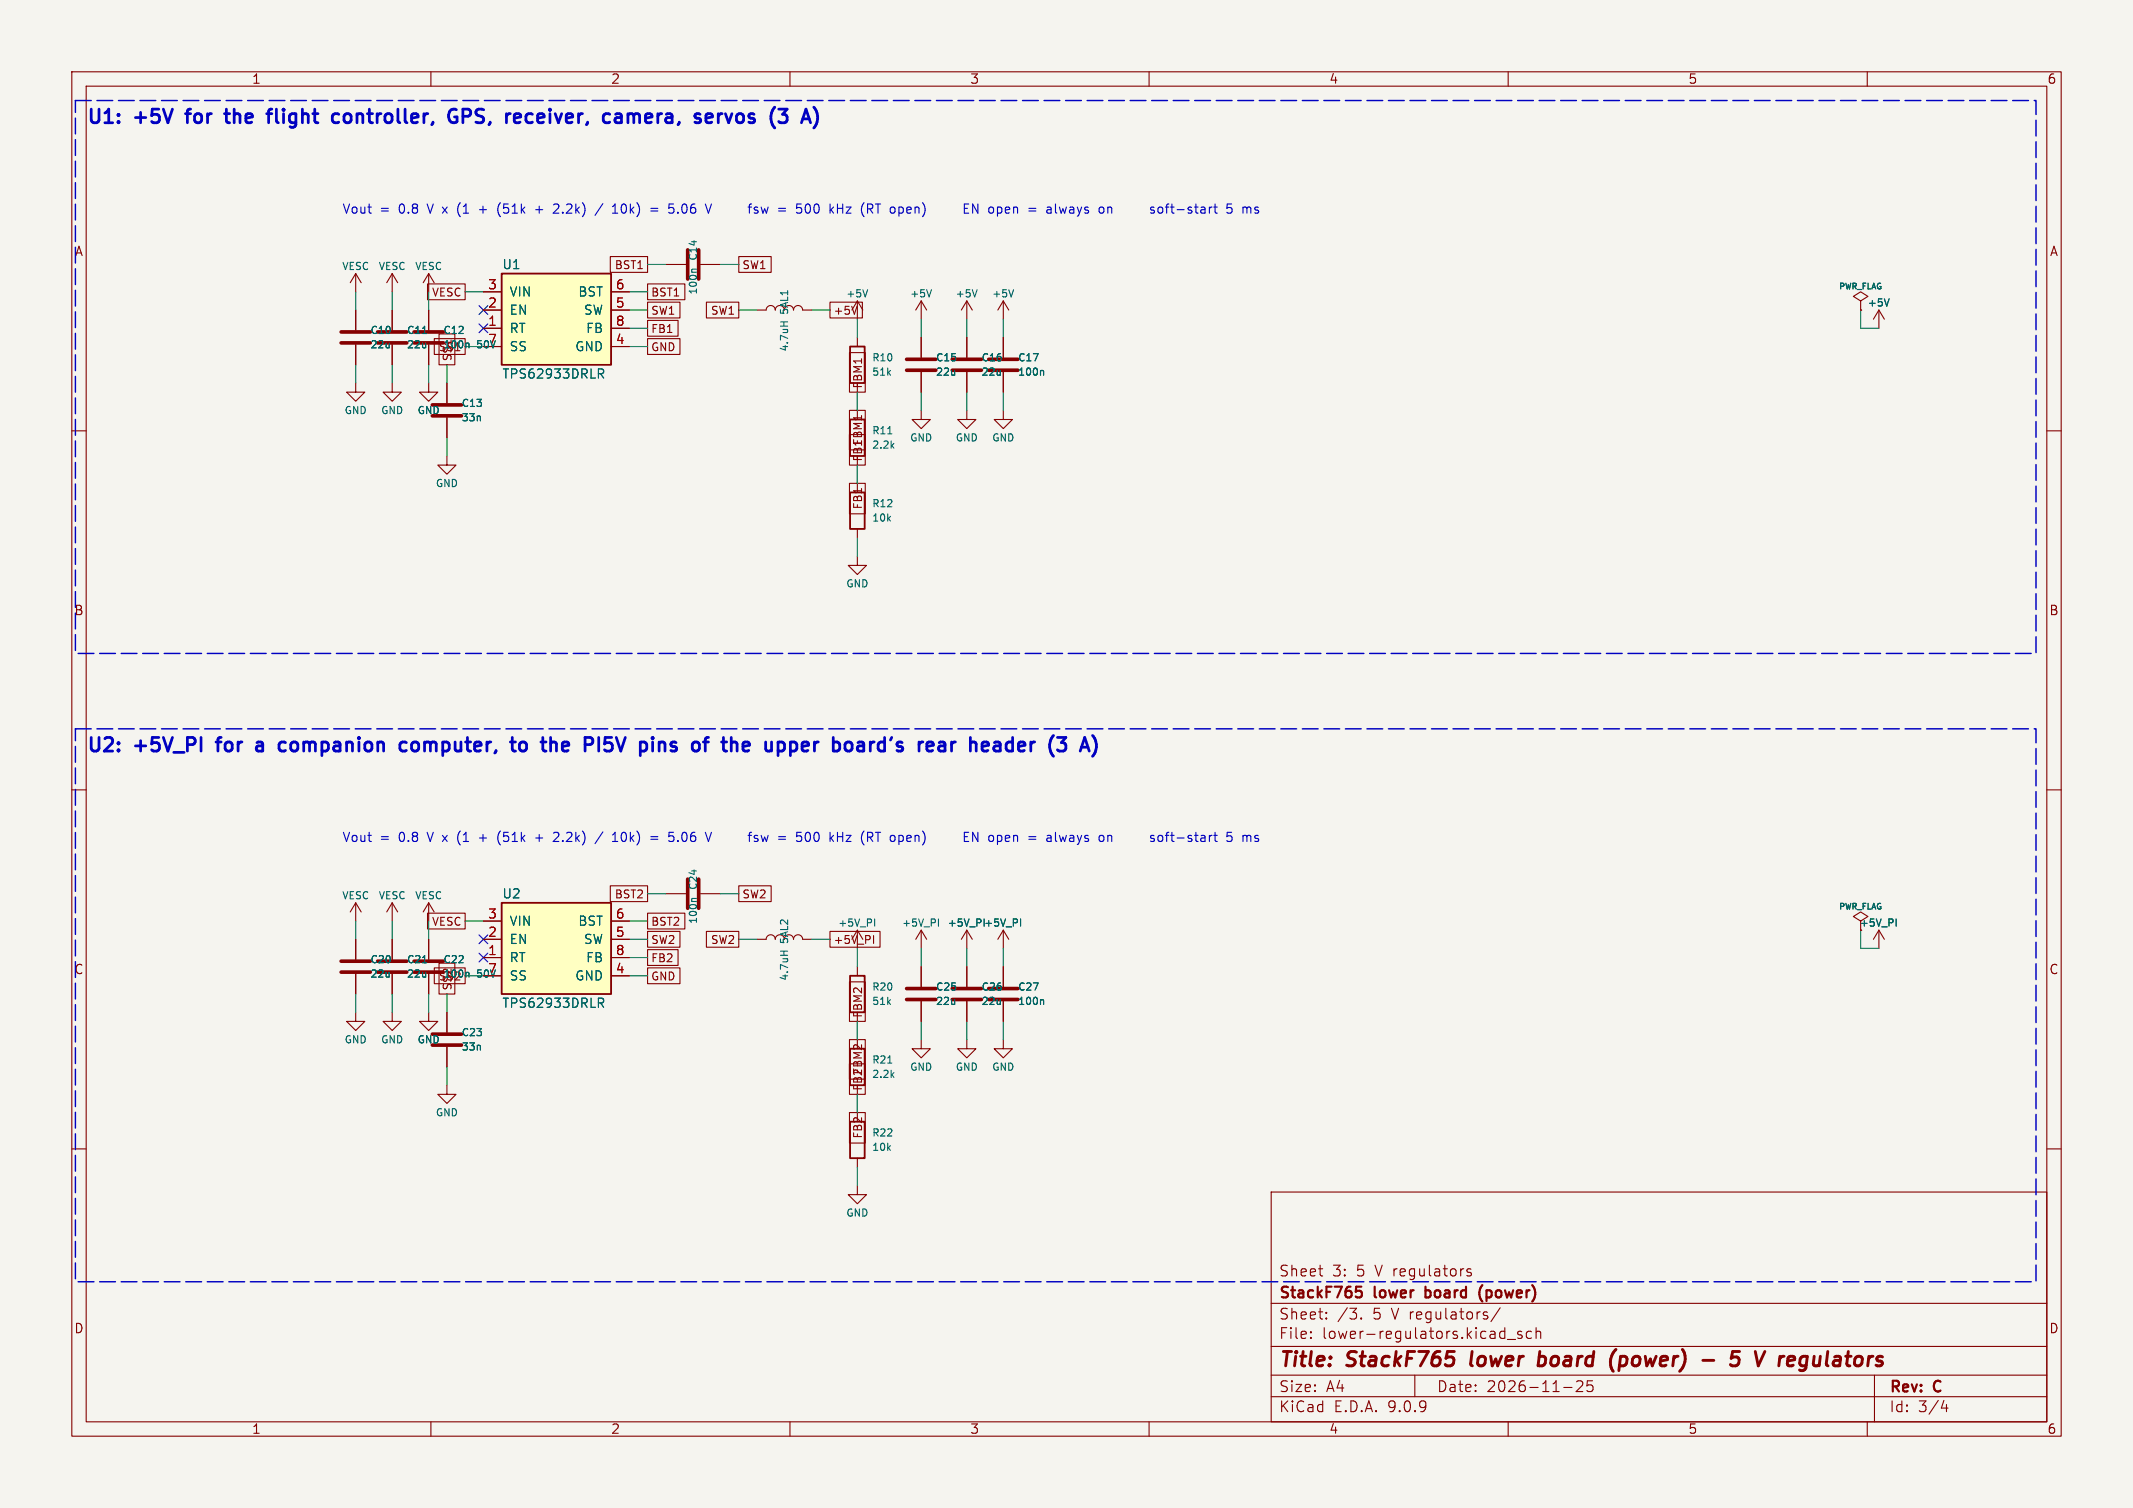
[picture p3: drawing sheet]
<svg xmlns="http://www.w3.org/2000/svg" width="297mm" height="210mm" viewBox="0 0 297 210" stroke-linecap="round" stroke-linejoin="round" font-family="sans-serif">
<path d="M0 0h297v210h-297z" fill="#f5f4ef" stroke="#f5f4ef" stroke-width=".14"/>
<g fill="none" stroke="#840000" stroke-width=".15">
<path d="M10 10h277v190h-277zM12 12h273v186h-273zM60 10v2M110 10v2M160 10v2M210 10v2M260 10v2M54.6 38.1v2.5M54.6 38.1l-.8 1.3M54.6 38.1l.8 1.3M105.4 43.2h1.3a.64 .64 0 0 1 .6-.7 .64 .64 0 0 1 .6 .7 .64 .64 0 0 1 .7-.7 .64 .64 0 0 1 .6 .7 .64 .64 0 0 1 .7-.7 .64 .64 0 0 1 .6 .7 .64 .64 0 0 1 .6-.7 .64 .64 0 0 1 .7 .7h1.2M119.4 41.9v2.6"/>
<path d="M119.4 47v1.3M119.4 53.3v1.3M119.4 57.2v1.2M119.4 41.9l-.8 1.3M119.4 41.9l.7 1.3M128.3 57.2v1.2h1.2l-1.2 1.3-1.3-1.3h1.3M128.3 41.9l-.8 1.3M128.3 41.9l.7 1.3M128.3 41.9v2.6M128.3 47v2.8M128.3 51.8v2.8M134.6 57.2v1.2h1.3l-1.3 1.3-1.3-1.3h1.3"/>
<path d="M134.6 41.9l-.7 1.3M134.6 41.9l.8 1.3M134.6 41.9v2.6M134.6 47v2.8M134.6 51.8v2.8M139.7 57.2v1.2h1.3l-1.3 1.3-1.3-1.3h1.3M139.7 41.9l-.8 1.3M139.7 41.9l.8 1.3M139.7 41.9v2.6M261.6 43.2l-.7 1.3M261.6 43.2l.8 1.3M261.6 43.2v2.5"/>
<path d="M10 60h2M119.4 63.5v1.3M285 60h2M10 110h2M285 110h2M54.6 130.8v2.8M54.6 135.6v2.8M59.7 130.8v2.8M59.7 135.6v2.8M92.7 124.5h2.8M97.5 124.5h2.8M105.4 130.8h1.3a.64 .64 0 0 1 .6-.6 .64 .64 0 0 1 .6 .6 .64 .64 0 0 1 .7-.6 .64 .64 0 0 1 .6 .6 .64 .64 0 0 1 .7-.6 .64 .64 0 0 1 .6 .6 .64 .64 0 0 1 .6-.6 .64 .64 0 0 1 .7 .6h1.2"/>
<path d="M119.4 129.5v2.6M119.4 134.6v1.3M119.4 129.5l-.8 1.3M119.4 129.5l.7 1.3M128.3 129.5v2.6M128.3 134.6v2.8M128.3 139.4v2.8M128.3 129.5l-.8 1.3M128.3 129.5l.7 1.3M134.6 129.5v2.6M134.6 134.6v2.8M134.6 139.4v2.8"/>
<path d="M134.6 129.5l-.7 1.3M134.6 129.5l.8 1.3M139.7 129.5v2.6M139.7 134.6v2.8M139.7 139.4v2.8M139.7 129.5l-.8 1.3M139.7 129.5l.8 1.3M259.1 128.3l1-.7-1-.6-1 .6 1 .7v1.2M261.6 129.5v2.6M261.6 129.5l-.7 1.3M261.6 129.5l.8 1.3M54.6 141v1.2h1.3l-1.3 1.3-1.3-1.3h1.3"/>
<path d="M59.7 141v1.2h1.3l-1.3 1.3-1.3-1.3h1.3M62.2 151.1v1.3h1.3l-1.3 1.3-1.2-1.3h1.2M62.2 141v2.8M62.2 145.8v2.8M119.4 141v1.2M119.4 144.8v1.3M119.4 151.1v1.3M119.4 154.9v1.3M128.3 144.8v1.3h1.2l-1.2 1.2-1.3-1.2h1.3M134.6 144.8v1.3h1.3l-1.3 1.2-1.3-1.2h1.3M139.7 144.8v1.3h1.3l-1.3 1.2-1.3-1.2h1.3M10 160h2"/>
<path d="M119.4 161.3v1.3M177 166h108v32h-108zM183.6 176.7h.6M184 177.7h.2M204.8 176.8l-.3-.1-.3 .2 .1 .2 .5 .2 .1 .1-.1 .2-.1 .1-.5-.1M285 160h2M60 198v2M110 198v2M160 198v2M177 194.5h108M177 191.5h108M177 187.5h108"/>
<path d="M177 181.5h108M182.5 186.3h.1l-.1 .1M182.5 186.3v.1M182.5 185.5v.1M182.5 185.5h.1l-.1 .1M184.7 183.6v.1M184.7 183.6h-.1l.1 .1M184.7 182.8v.1M184.7 182.8h-.1l.1 .1M189.5 183.6h.1l-.1 .1M189.5 183.6v.1M197 191.5v3"/>
<path d="M208.9 182.1l-1.3 2M209.4 185.4l.1 .1M209.5 184.9v1.5M209.5 186.3l-.1 .1M209.9 186.5h1.1M210 198v2M211.9 185.5l-.4-.1-.2 .2 .1 .2 .5 .2 .1 .1-.1 .2-.2 .1-.4-.1M213.2 185.5l-.4-.1-.3 .3v.4l.2 .2 .1 .1 .4-.1M213.9 185.5a.37 .37 0 0 1 .6 .1v.8M213.9 184.9v1.5M217.7 193.2h1.2M219.5 192.4l.2-.1 .5 .1a.41 .41 0 0 1 .1 .5l-.8 .9h.9"/>
<path d="M221.7 192.3h-.7v.7l.2-.1h.5l.1 .3-.1 .5-.2 .1h-.3l-.2-.1M260 198v2M261 191.5v6.5M270.7 195l-.4 1.1h.9M271 195.6v1"/>
</g>
<path d="M205 188.2l-.2 1.7v.2M214.3 189l.2-.1 .6 .1M214.4 188.2l-.2 2M215 190a.66 .66 0 0 1-.8 .1M225 187.9l-.3 .4M225.5 190.1l.6 .1M225.7 188.9l-.3 2M226.2 188.9l-.6 .1M237.1 189.4h1.5M242.2 188.2h-.9l-.2 1M247.8 188.9l-.1 1.3M248.4 188.9a.59 .59 0 0 0-.6 .4" fill="none" stroke="#840000" stroke-width=".4"/>
<path d="M188.8 179.2h.8M188.8 179.8h.5l.3 .2v.4l-.1 .2-.2 .1-.5-.1M198.5 179.2v1.5M198.6 179.7l-.1 .1M206.4 179a1.72 1.72 0 0 0 0 2.3M198.5 180.6l.1 .1" fill="none" stroke="#840000" stroke-width=".3"/>
<g fill="none" stroke="#006464" stroke-width=".15">
<path d="M108.7 44.8h1M109.2 44.8v.6M120.8 40.3l-.3 1M129.7 40.3l-.3 1M136 40.3l-.3 1M141.1 40.3l-.3 1M263 41.6l-.3 1M123.6 60.4h.6M124.2 62l.3 .4M124.5 61.7l-.4 .4M58.8 134.1h.6M65 135.4l.3 .2v.5"/>
<path d="M97 125.1h-.5l-.2 .3M108.7 132.5h1M109.2 132.5v.5M121.8 128v1M130.7 128v1M142.1 128v1M145 139.2l.3 .2v.5M264 128v1M123.6 148h.6M124.2 149.7l.3 .3M124.5 149.4l-.4 .4"/>
</g>
<g fill="none" stroke="#840000" stroke-width=".51">
<path d="M126.2 50h4.1M126.2 51.6h4.1M132.6 50h4.1M132.6 51.6h4.1M52.6 133.9h4M52.6 135.4h4M57.7 133.9h4M57.7 135.4h4M95.8 122.4v4.1M97.3 122.4v4.1M126.2 137.7h4.1M126.2 139.2h4.1"/>
<path d="M132.6 137.7h4.1M132.6 139.2h4.1M137.7 137.7h4M137.7 139.2h4M60.2 144h4.1M60.2 145.5h4.1"/>
</g>
<path d="M118.4 58.4h2v5.1h-2zM118.4 48.3h2v5h-2zM118.4 135.9h2v5.1h-2zM118.4 156.2h2v5.1h-2zM118.4 146.1h2v5h-2z" fill="none" stroke="#840000" stroke-width=".25"/>
<path d="M69.8 125.7h15.3v12.7h-15.3z" fill="#ffffc2"/>
<path d="M118.4 68.6h2v5.1h-2zM69.8 125.7h15.3v12.7h-15.3z" fill="none" stroke="#840000" stroke-width=".25"/>
<g fill="none" stroke="#840000" stroke-width=".15">
<path d="M49.5 38.1v2.5M49.5 38.1l-.7 1.3M49.5 38.1l.8 1.3M59.7 38.1v2.5M59.7 38.1l-.8 1.3M59.7 38.1l.8 1.3M92.7 36.8h2.8M97.5 36.8h2.8M49.5 43.2v2.8M49.5 48v2.8M54.6 43.2v2.8M54.6 48v2.8"/>
<path d="M59.7 43.2v2.8M59.7 48v2.8M62.2 53.3v2.8M62.2 58.2v2.8M139.7 47v2.8M139.7 51.8v2.8M119.4 67.3v1.3M119.4 73.7v1.2M49.5 130.8v2.8M49.5 135.6v2.8M67.3 128.3h2.5M67.3 130.8h2.5"/>
<path d="M67.3 133.4h2.5M67.3 135.9h2.5M85.1 128.3h2.5M85.1 130.8h2.5M85.1 133.4h2.5M85.1 135.9h2.5M49.5 141v1.2h1.3l-1.3 1.3-1.2-1.3h1.2M119.4 165.1v1.3h1.2l-1.2 1.2-1.3-1.2h1.3"/>
</g>
<path d="M97 37.5h-.5l-.2 .3M58.8 46.4h.6M65 47.8l.3 .1v.5M145 51.6l.3 .1v.6M83.3 139h.5l.3 .3-.2 .3-.6 .1M83.6 139.7l.5 .6" fill="none" stroke="#006464" stroke-width=".15"/>
<g fill="none" stroke="#840000" stroke-width=".51">
<path d="M95.8 34.8v4.1M97.3 34.8v4.1M47.5 46.2h4.1M47.5 47.8h4.1M52.6 46.2h4M52.6 47.8h4M57.7 46.2h4M57.7 47.8h4M60.2 56.4h4.1M60.2 57.9h4.1M137.7 50h4M137.7 51.6h4"/>
<path d="M47.5 133.9h4.1M47.5 135.4h4.1"/>
</g>
<path d="M69.8 38.1h15.3v12.7h-15.3z" fill="#ffffc2"/>
<path d="M69.8 38.1h15.3v12.7h-15.3z" fill="none" stroke="#840000" stroke-width=".25"/>
<g fill="none" stroke="#840000" stroke-width=".15">
<path d="M59.5 39.5h5.3v2.2h-5.3zM85 35.7h5.2v2.2h-5.2zM90.2 39.5h5.2v2.2h-5.2zM102.9 35.7h4.5v2.2h-4.5zM49.5 53.3v1.3h1.3l-1.3 1.3-1.2-1.3h1.2M49.5 43.2v2.8M49.5 48v2.8M54.6 53.3v1.3h1.3l-1.3 1.3-1.3-1.3h1.3M54.6 43.2v2.8M54.6 48v2.8M59.7 53.3v1.3h1.3l-1.3 1.3-1.3-1.3h1.3M59.7 43.2v2.8"/>
<path d="M59.7 48v2.8M60.5 47.2h4.3v2.2h-4.3zM61.1 46.5h2.2v4.3h-2.2zM62.2 53.3v2.8M62.2 58.2v2.8M67.3 40.6h2.5M67.3 43.2h2.5M67.3 45.7h2.5M67.3 48.3h2.5M85.1 40.6h2.5M85.1 43.2h2.5M85.1 45.7h2.5"/>
<path d="M85.1 48.3h2.5M90.2 47.2h4.5v2.2h-4.5zM90.2 44.6h4.2v2.2h-4.2zM90.2 42.1h4.5v2.2h-4.5zM98.4 42.1h4.5v2.2h-4.5zM115.6 42.1h4.5v2.2h-4.5zM118.3 57.2h2.2v5.5h-2.2zM118.3 49.1h2.2v5.5h-2.2zM119.3 42.7l-.3 1.1M128.3 47v2.8M128.3 51.8v2.8M134.6 47v2.8"/>
<path d="M134.6 51.8v2.8M139.7 47v2.8M139.7 51.8v2.8M259.1 41.9l1-.6-1-.7-1 .7 1 .6v1.3M259.1 43.2h.1M62.2 63.5v1.3h1.3l-1.3 1.2-1.2-1.2h1.2M118.3 67.3h2.2v4.3h-2.2zM118.3 60.5h2.2v4.3h-2.2zM119.4 77.5v1.2h1.2l-1.2 1.3-1.3-1.3h1.3M49.5 125.7l-.7 1.3M49.5 125.7l.8 1.3M49.5 125.7v2.6"/>
<path d="M49.5 130.8v2.8M49.5 135.6v2.8M54.6 125.7l-.8 1.3M54.6 125.7l.8 1.3M54.6 125.7v2.6M54.6 130.8v2.8M54.6 135.6v2.8M59.5 127.2h5.3v2.2h-5.3zM59.7 125.7l-.8 1.3M59.7 125.7l.8 1.3M59.7 125.7v2.6M59.7 130.8v2.8"/>
<path d="M59.7 135.6v2.8M60.5 134.8h4.3v2.2h-4.3zM61.1 134.1h2.2v4.3h-2.2zM67.3 128.3h2.5M67.3 130.8h2.5M67.3 133.4h2.5M67.3 135.9h2.5M85 123.4h5.2v2.2h-5.2zM85.1 128.3h2.5M85.1 130.8h2.5M85.1 133.4h2.5M85.1 135.9h2.5"/>
<path d="M90.2 132.2h4.2v2.3h-4.2zM90.2 129.7h4.5v2.2h-4.5zM90.2 127.2h5.2v2.2h-5.2zM90.2 134.8h4.5v2.2h-4.5zM98.4 129.7h4.5v2.2h-4.5zM102.9 123.4h4.5v2.2h-4.5zM115.6 129.7h6.9v2.2h-6.9zM118.3 136.7h2.2v5.5h-2.2zM121.6 130.3v1.1M128.3 134.6v2.8M128.3 139.4v2.8M134.6 134.6v2.8"/>
<path d="M134.6 139.4v2.8M139.7 134.6v2.8M139.7 139.4v2.8M62.2 141v2.8M62.2 145.8v2.8M118.3 144.8h2.2v5.5h-2.2zM118.3 148.2h2.2v4.2h-2.2zM118.3 154.9h2.2v4.3h-2.2z"/>
</g>
<g fill="none" stroke="#006464" stroke-width=".15">
<path d="M58.8 46.4h.6M65 47.8l.3 .1v.5M83.3 51.4h.5l.3 .2-.2 .4h-.6M83.6 52l.5 .6M145 51.6l.3 .1v.6M263 41.6l-.3 1M58.8 134.1h.6M65 135.4l.3 .2v.5M83.3 139h.5l.3 .3-.2 .3-.6 .1M83.6 139.7l.5 .6M142.1 128v1M145 139.2l.3 .2v.5"/>
<path d="M264 128v1"/>
</g>
<g fill="none" stroke="#009600" stroke-width=".15">
<path d="M90.2 36.8h2.5M100.3 36.8h2.6M49.5 40.6v2.6M49.5 50.8v2.5M54.6 40.6v2.6M54.6 50.8v2.5M59.7 40.6v2.6M59.7 50.8v2.5M62.2 50.8v2.5M64.8 48.3h2.5M64.8 40.6h2.5M87.6 45.7h2.6"/>
<path d="M87.6 43.2h2.6M87.6 48.3h2.6M87.6 40.6h2.6M102.9 43.2h2.5M113 43.2h2.6M119.4 44.5v2.5M119.4 54.6v2.6M128.3 44.5v2.5M128.3 54.6v2.6M134.6 44.5v2.5M134.6 54.6v2.6M139.7 44.5v2.5"/>
<path d="M139.7 54.6v2.6M259.1 43.2v2.5h2.5M62.2 61v2.5M119.4 64.8v2.5M119.4 74.9v2.6M49.5 128.3v2.5M49.5 138.4v2.6M54.6 128.3v2.5M54.6 138.4v2.6M59.7 128.3v2.5M59.7 138.4v2.6M62.2 138.4v2.6"/>
<path d="M64.8 135.9h2.5M64.8 128.3h2.5M87.6 130.8h2.6M87.6 135.9h2.6M87.6 128.3h2.6M87.6 133.4h2.6M90.2 124.5h2.5M100.3 124.5h2.6M102.9 130.8h2.5M113 130.8h2.6M119.4 132.1v2.5M128.3 132.1v2.5"/>
<path d="M134.6 132.1v2.5M139.7 132.1v2.5M259.1 129.5v2.6h2.5M62.2 148.6v2.5M119.4 142.2v2.6M119.4 152.4v2.5M128.3 142.2v2.6M134.6 142.2v2.6M139.7 142.2v2.6M119.4 162.6v2.5"/>
</g>
<path d="M66.7 42.6l1.2 1.2M66.7 45.1l1.2 1.2M67.9 42.6l-1.2 1.2M67.9 45.1l-1.2 1.2M66.7 132.7l1.2 1.3M66.7 130.2l1.2 1.2M67.9 132.7l-1.2 1.3M67.9 130.2l-1.2 1.2" fill="none" stroke="#000084" stroke-width=".15"/>
<g fill="none" stroke="#0000c2" stroke-width=".15">
<path d="M63.9 28.6l-.2 .5 .2 .7M66.8 29.2h.9M69.7 28.2a1.46 1.46 0 0 0 0 2M74.6 29.2h1M75.1 28.7v1M77.3 28.4l.4 .1 .1 .3v.2l-.8 .7h.8M83.9 28.4l-1 1.6M85.3 29.7h.7M86.8 28.4a.8 .8 0 0 0 0 1.3M90.6 29h1M90.6 29.4h1M93.8 28.4h-.6l-.1 .6"/>
<path d="M94.4 29.6v.1M104.2 28.8h.4M104.6 28.4l-.2 .1-.1 .1v1.1M105.5 28.9l-.3-.1-.2 .2 .1 .2 .4 .1v.3h-.5M106 28.8l.2 .9 .3-.6 .2 .6 .3-.9M111 28.4h.6M111 29.6h.5M111 29h.5M112.2 28.7l.2-.3 .3 .1 .1 .2M113.4 28.7l.1-.2 .3-.1a.8 .8 0 0 1 0 1.3h-.2M117.8 28.8h.7l-.7 .9h.7M127.6 28.8h.2l.2 .2"/>
<path d="M134.3 29h.4M134.9 28.4h-.6v1.3h.6M136.2 28.4v1.3l-.8-1.3v1.3M137.7 29l.2-.2 .4 .2v.4l-.1 .2-.3 .1-.2-.1zM138.9 29.6h.5M138.9 28.9h.5M138.9 28.8v1.3M148.5 28.8l-.3 .9-.2-.6-.2 .6M151 29.6l.4 .1M151.4 28.8l-.3 .1-.1 .1 .1 .2 .3 .1M161.8 29v.6M162.3 28.8h.5"/>
<path d="M162.8 28.4l-.3 .1-.1 .1v1.1M163 28.8h.5M163.2 28.4v1.1v.1l.3 .1M163.9 29.2h1M165.9 28.9l-.3-.1-.2 .2 .1 .2 .4 .1v.3h-.5M166.3 28.8h.5M166.5 28.4v1.1l.1 .1 .2 .1M174.9 29.3h.3l.1 .2-.2 .2h-.3M174.9 28.8l.3 .1M63.9 116.1l-.2 .5 .2 .7M66.8 116.7h.9M69.7 115.7a1.46 1.46 0 0 0 0 2"/>
<path d="M74.6 116.7h1M75.1 116.2v1M77.3 115.9l.4 .1 .1 .3v.2l-.8 .7h.8M83.9 115.9l-1 1.6M85.3 117.2h.7M86.8 115.9a.8 .8 0 0 0 0 1.3M90.6 116.5h1M90.6 116.9h1M93.8 115.9h-.6l-.1 .6M94.4 117.1v.1M104.2 116.3h.4M104.6 115.9l-.2 .1-.1 .1v1.1"/>
<path d="M105.5 116.4l-.3-.1-.2 .2 .1 .2 .4 .1v.3h-.5M106 116.3l.2 .9 .3-.6 .2 .6 .3-.9M111 115.9h.6M111 117.1h.5M111 116.5h.5M112.2 116.2l.2-.3 .3 .1 .1 .2M113.4 116.2l.1-.2 .3-.1a.8 .8 0 0 1 0 1.3h-.2M117.8 116.3h.7l-.7 .9h.7M127.6 116.3h.2l.2 .2M134.3 116.5h.4M134.9 115.9h-.6v1.3h.6M136.2 115.9v1.3l-.8-1.3v1.3"/>
<path d="M137.7 116.5l.2-.2 .4 .2v.4l-.1 .2-.3 .1-.2-.1zM138.9 116.3v1.3M138.9 117.1h.5M138.9 116.4h.5M148.5 116.3l-.3 .9-.2-.6-.2 .6M151 117.1l.4 .1M151.4 116.3l-.3 .1-.1 .1 .1 .2 .3 .1M161.8 116.5v.6M162.3 116.3h.5M162.8 115.9l-.3 .1-.1 .1v1.1M163 116.3h.5M163.2 115.9v1.1v.1l.3 .1"/>
<path d="M163.9 116.7h1M165.9 116.4l-.3-.1-.2 .2 .1 .2 .4 .1v.3h-.5M166.3 116.3h.5M166.5 115.9v1.1l.1 .1 .2 .1M174.9 116.8h.3l.1 .2-.2 .2h-.3M174.9 116.3l.3 .1"/>
</g>
<g fill="none" stroke="#0000c2" stroke-width=".38">
<path d="M25.8 15.8h.7M31.2 15.8h.8M31.5 15.2v1.6l.1 .2 .4 .1M38.5 15.2v1.6l.3 .3M47 15.8l.2 .1M47.2 17l-.2 .1M48.7 15.9a.52 .52 0 0 0-.8 .3v.5a.52 .52 0 0 0 .8 .3M63.1 15.2l.4 .1M63.3 16.3h.3v.6l-.5 .2M64.5 16.2h.7a.52 .52 0 0 0 .4-.5 .52 .52 0 0 0-.4-.5h-.7v1.9M73.4 15.9l.2-.1 .5 .1M73.4 17l.2 .1 .5-.1"/>
<path d="M87.4 16a.47 .47 0 0 1 .8 .1M87.4 15.8v1.3M88.2 16.1v1M88.8 15.8l-.5 .1-.1 .2M100.6 15.8l-.4 .1M101 15.8l.5 1.3 .4-1.3M107.9 14.9l-.1 .1M111.8 16.6h.9M112.2 15.2l.7 1.9M113.3 14.9a2.18 2.18 0 0 1 0 2.9M30.1 103.3h.7M35.8 103.4l.5-.1 .3 .3"/>
<path d="M36.6 103.8l-.6 .1a.37 .37 0 0 0-.3 .3 .37 .37 0 0 0 .3 .4l.6-.1M39.6 103.3l.2 .1M39.8 104.5l-.2 .1M56 103.3l.6 .1M56.6 104.5l-.6 .1M58.1 103.4a.52 .52 0 0 0-.8 .3v.5a.52 .52 0 0 0 .8 .3M72.3 103.7a.52 .52 0 0 1 .5-.4 .52 .52 0 0 1 .5 .4v.5a.52 .52 0 0 1-.5 .4 .52 .52 0 0 1-.5-.4M78.4 103.4l.5-.1 .2 .1 .1 .4-.9 .2M78.4 104.5l.2 .1 .5-.1M84.3 102.7h.9M84.9 103.4l.4 .4v.4l-.4 .4M85.8 102.7l.6 1.9"/>
<path d="M93.4 103.7l.1 .2 .6 .2 .1 .1-.1 .3-.2 .1-.5-.1M94.1 103.4l-.4-.1-.3 .3M101.8 102.7v1.9M102.5 103.4a.52 .52 0 0 0-.7 .1M107.4 104.4a.52 .52 0 0 1-.7 .1M107.4 103.3v1.3M113.4 103.3v1.3M113.9 103.3a.48 .48 0 0 0-.5 .4M124.2 102.7l-.2 .4M135.4 103.3l.4 .1 .1 .2v1M137.4 103.3h-.4l-.3 .3v.7l.1 .2 .6 .1M137.6 103.8l-.9 .2"/>
<path d="M144.1 103.3l-.4 .1"/>
</g>
<path d="M10.5 14h273v77h-273zM10.5 101.5h273v77h-273z" fill="none" stroke="#0000c2" stroke-width=".2" stroke-dasharray="2.2 .8"/>
<g font-size="2.8" fill="#840000">
<text x="178" y="190.9">Title:</text>
<text x="187.7" y="190.9">StackF765</text>
<text x="205.6" y="190.9">lower</text>
<text x="215.8" y="190.9">board</text>
<text x="226.6" y="190.9">(power)</text>
<text x="240.3" y="190.9">-</text>
<text x="245.1" y="190.9">5</text>
<text x="249.3" y="190.9">V regulators</text>
</g>
<g font-size="2.6" fill="#0000c2">
<text x="12" y="17.4">U1:</text>
<text x="18.9" y="17.4">+5V</text>
<text x="26.9" y="17.4">for</text>
<text x="33.1" y="17.4">the</text>
<text x="39.7" y="17.4">flight</text>
<text x="49.5" y="17.4">controller,</text>
<text x="66.4" y="17.4">GPS,</text>
<text x="75.1" y="17.4">receiver,</text>
<text x="89.5" y="17.4">camera,</text>
<text x="103" y="17.4">servos</text>
<text x="12" y="104.9">U2:</text>
<text x="18.9" y="104.9">+5V_PI</text>
<text x="31.2" y="104.9">for</text>
<text x="37.4" y="104.9">a</text>
<text x="41.3" y="104.9">companion</text>
<text x="58.9" y="104.9">computer,</text>
<text x="75.2" y="104.9">to</text>
<text x="80.2" y="104.9">the</text>
<text x="86.8" y="104.9">PI5V</text>
<text x="95.3" y="104.9">pins</text>
<text x="103.4" y="104.9">of</text>
<text x="108.4" y="104.9">the</text>
<text x="115" y="104.9">upper</text>
<text x="125.2" y="104.9">board's</text>
<text x="137.9" y="104.9">rear</text>
<text x="145.8" y="104.9">header</text>
</g>
<g font-size="2.1" fill="#840000">
<text x="178" y="178">Sheet</text>
<text x="185.5" y="178">3:</text>
<text x="189" y="178">5</text>
<text x="191.7" y="178">V regulators</text>
<text x="178" y="184">Sheet:</text>
<text x="178" y="181.2">StackF765</text>
<text x="186.2" y="184">/3.</text>
<text x="191.2" y="184">5</text>
<text x="191.5" y="181.2">lower</text>
<text x="194" y="184">V regulators/</text>
<text x="199.1" y="181.2">board</text>
<text x="207.2" y="181.2">(power)</text>
<text x="178" y="186.7">File:</text>
<text x="184.1" y="186.7">lower-regulators.kicad_sch</text>
<text x="178" y="196.9">KiCad</text>
<text x="178" y="194.1">Size:</text>
<text x="184.7" y="194.1">A4</text>
<text x="185.7" y="196.9">E.D.A.</text>
<text x="193.3" y="196.9">9.0.9</text>
<text x="200" y="194.1">Date:</text>
<text x="207" y="194.1">2026-11-25</text>
<text x="263" y="194.3">Rev:</text>
<text x="263" y="196.9">Id:</text>
<text x="267.1" y="196.9">3/4</text>
<text x="269.4" y="194.3">C</text>
</g>
<g font-size="1.8" fill="#840000">
<text x="35" y="11.9">1</text>
<text x="85" y="11.9">2</text>
<text x="135" y="11.9">3</text>
<text x="185" y="11.9">4</text>
<text x="235" y="11.9">5</text>
<text x="285" y="11.9">6</text>
<text x="10.3" y="35.9">A</text>
<text x="285.3" y="35.9">A</text>
<text x="10.3" y="85.9">B</text>
<text x="285.3" y="85.9">B</text>
<text x="10.3" y="135.9">C</text>
<text x="285.3" y="135.9">C</text>
<text x="10.3" y="185.9">D</text>
<text x="285.3" y="185.9">D</text>
<text x="35" y="199.9">1</text>
<text x="85" y="199.9">2</text>
<text x="135" y="199.9">3</text>
<text x="185" y="199.9">4</text>
<text x="235" y="199.9">5</text>
<text x="285" y="199.9">6</text>
</g>
<g font-size="1.8" fill="#0000c2">
<text x="47.6" y="29.9">Vout</text>
<text x="52.9" y="29.9">=</text>
<text x="55.7" y="29.9">0.8</text>
<text x="59.9" y="29.9">V x</text>
<text x="64.3" y="29.9">(1</text>
<text x="67.6" y="29.9">+</text>
<text x="70.3" y="29.9">(51k</text>
<text x="75.8" y="29.9">+</text>
<text x="78.6" y="29.9">2.2k)</text>
<text x="84.7" y="29.9">/</text>
<text x="87.2" y="29.9">10k)</text>
<text x="92.6" y="29.9">=</text>
<text x="95.4" y="29.9">5.06</text>
<text x="107.8" y="29.9">fsw</text>
<text x="112.1" y="29.9">=</text>
<text x="114.8" y="29.9">500</text>
<text x="119.6" y="29.9">kHz</text>
<text x="124.2" y="29.9">(RT</text>
<text x="128.5" y="29.9">open)</text>
<text x="139.7" y="29.9">EN open</text>
<text x="149.1" y="29.9">=</text>
<text x="151.9" y="29.9">always</text>
<text x="159.4" y="29.9">on</text>
<text x="167.5" y="29.9">soft-start</text>
<text x="47.6" y="117.4">Vout</text>
<text x="52.9" y="117.4">=</text>
<text x="55.7" y="117.4">0.8</text>
<text x="59.9" y="117.4">V x</text>
<text x="64.3" y="117.4">(1</text>
<text x="67.6" y="117.4">+</text>
<text x="70.3" y="117.4">(51k</text>
<text x="75.8" y="117.4">+</text>
<text x="78.6" y="117.4">2.2k)</text>
<text x="84.7" y="117.4">/</text>
<text x="87.2" y="117.4">10k)</text>
<text x="92.6" y="117.4">=</text>
<text x="95.4" y="117.4">5.06</text>
<text x="107.8" y="117.4">fsw</text>
<text x="112.1" y="117.4">=</text>
<text x="114.8" y="117.4">500</text>
<text x="119.6" y="117.4">kHz</text>
<text x="124.2" y="117.4">(RT</text>
<text x="128.5" y="117.4">open)</text>
<text x="139.7" y="117.4">EN open</text>
<text x="149.1" y="117.4">=</text>
<text x="151.9" y="117.4">always</text>
<text x="159.4" y="117.4">on</text>
<text x="167.5" y="117.4">soft-start</text>
</g>
<g font-size="1.8" fill="#a90000">
<text x="67.9" y="40.4">3</text>
<text x="85.7" y="40.4">6</text>
<text x="67.9" y="42.9">2</text>
<text x="67.9" y="45.5">1</text>
<text x="85.7" y="42.9">5</text>
<text x="85.7" y="45.5">8</text>
<text x="85.7" y="48">4</text>
<text x="67.9" y="128">3</text>
<text x="67.9" y="130.6">2</text>
<text x="85.7" y="128">6</text>
<text x="85.7" y="130.6">5</text>
<text x="67.9" y="133.1">1</text>
<text x="67.9" y="135.6">7</text>
<text x="85.7" y="133.1">8</text>
<text x="85.7" y="135.6">4</text>
</g>
<g font-size="1.8" fill="#006464">
<text x="69.9" y="37.7">U1</text>
<text x="70.9" y="41.5">VIN</text>
<text x="80.4" y="41.5">BST</text>
<text x="70.9" y="44">EN</text>
<text x="70.9" y="46.6">RT</text>
<text x="81.2" y="44">SW</text>
<text x="81.5" y="46.6">FB</text>
<text x="67.9" y="48">7</text>
<text x="69.9" y="52.9">TPS62933DRLR</text>
<text x="70.9" y="49.1">SS</text>
<text x="80" y="49.1">GND</text>
<text x="69.9" y="125.3">U2</text>
<text x="70.9" y="129.1">VIN</text>
<text x="70.9" y="131.7">EN</text>
<text x="80.4" y="129.1">BST</text>
<text x="81.2" y="131.7">SW</text>
<text x="70.9" y="134.2">RT</text>
<text x="70.9" y="136.8">SS</text>
<text x="80" y="136.8">GND</text>
<text x="81.5" y="134.2">FB</text>
<text x="69.9" y="140.6">TPS62933DRLR</text>
</g>
<g font-size="1.5" fill="#840000">
<text x="60" y="41.5">VESC</text>
<text x="85.5" y="37.7">BST1</text>
<text x="90.6" y="41.5">BST1</text>
<text x="103.3" y="37.7">SW1</text>
<text x="90.6" y="46.6">FB1</text>
<text x="90.6" y="44">SW1</text>
<text x="98.9" y="44">SW1</text>
<text x="116" y="44">+5V</text>
<text x="63.1" y="50.4" transform="rotate(-90 63.1 50.4)">SS1</text>
<text x="90.6" y="49.1">GND</text>
<text x="120.2" y="54.2" transform="rotate(-90 120.2 54.2)">FBM1</text>
<text x="120.2" y="64.4" transform="rotate(-90 120.2 64.4)">FB1FBM1</text>
<text x="120.2" y="71.1" transform="rotate(-90 120.2 71.1)">FB1</text>
<text x="85.5" y="125.3">BST2</text>
<text x="103.3" y="125.3">SW2</text>
<text x="60" y="129.1">VESC</text>
<text x="90.6" y="131.7">SW2</text>
<text x="90.6" y="129.1">BST2</text>
<text x="98.9" y="131.7">SW2</text>
<text x="116" y="131.7">+5V_PI</text>
<text x="61" y="136.7">SS2</text>
<text x="90.6" y="134.2">FB2</text>
<text x="90.6" y="136.7">GND</text>
<text x="63.1" y="138" transform="rotate(-90 63.1 138)">SS2</text>
<text x="120.2" y="141.8" transform="rotate(-90 120.2 141.8)">FBM2</text>
<text x="120.2" y="152" transform="rotate(-90 120.2 152)">FB2FBM2</text>
<text x="120.2" y="158.7" transform="rotate(-90 120.2 158.7)">FB2</text>
</g>
<g font-size="1.4" fill="#006464">
<text x="47.5" y="37.8">VESC</text>
<text x="52.6" y="37.8">VESC</text>
<text x="57.7" y="37.8">VESC</text>
<text x="97.2" y="41.1" transform="rotate(-90 97.2 41.1)">100n</text>
<text x="97.2" y="36.4" transform="rotate(-90 97.2 36.4)">C14</text>
<text x="117.7" y="41.6">+5V</text>
<text x="126.6" y="41.6">+5V</text>
<text x="133" y="41.6">+5V</text>
<text x="138" y="41.6">+5V</text>
<text x="51.5" y="46.7">C10</text>
<text x="56.6" y="46.7">C11</text>
<text x="61.6" y="46.7">C12</text>
<text x="109.9" y="43.7" transform="rotate(-90 109.9 43.7)">5AL1</text>
<text x="260" y="42.9">+5V</text>
<text x="51.5" y="48.7">22u</text>
<text x="56.6" y="48.7">22u</text>
<text x="61.6" y="48.7">100n</text>
<text x="66.4" y="48.7">50V</text>
<text x="109.9" y="49.1" transform="rotate(-90 109.9 49.1)">4.7uH</text>
<text x="121.3" y="52.5">51k</text>
<text x="121.3" y="50.5">R10</text>
<text x="130.2" y="50.5">C15</text>
<text x="130.2" y="52.5">22u</text>
<text x="136.6" y="50.5">C16</text>
<text x="136.6" y="52.5">22u</text>
<text x="141.7" y="50.5">C17</text>
<text x="141.7" y="52.5">100n</text>
<text x="47.9" y="57.9">GND</text>
<text x="53" y="57.9">GND</text>
<text x="58" y="57.9">GND</text>
<text x="64.2" y="56.9">C13</text>
<text x="64.2" y="58.9">33n</text>
<text x="121.3" y="62.7">2.2k</text>
<text x="121.3" y="60.7">R11</text>
<text x="126.6" y="61.7">GND</text>
<text x="133" y="61.7">GND</text>
<text x="138" y="61.7">GND</text>
<text x="60.6" y="68">GND</text>
<text x="121.3" y="70.8">R12</text>
<text x="121.3" y="72.8">10k</text>
<text x="117.7" y="82">GND</text>
<text x="47.5" y="125.4">VESC</text>
<text x="52.6" y="125.4">VESC</text>
<text x="57.7" y="125.4">VESC</text>
<text x="97.2" y="124" transform="rotate(-90 97.2 124)">C24</text>
<text x="97.2" y="128.8" transform="rotate(-90 97.2 128.8)">100n</text>
<text x="109.9" y="131.3" transform="rotate(-90 109.9 131.3)">5AL2</text>
<text x="116.6" y="129.3">+5V_PI</text>
<text x="125.5" y="129.3">+5V_PI</text>
<text x="131.8" y="129.3">+5V_PI +5V_PI</text>
<text x="258.8" y="129.3">+5V_PI</text>
<text x="51.5" y="134.3">C20</text>
<text x="51.5" y="136.3">22u</text>
<text x="56.6" y="134.3">C21</text>
<text x="56.6" y="136.3">22u</text>
<text x="61.6" y="134.3">C22</text>
<text x="61.6" y="136.3">100n</text>
<text x="66.4" y="136.3">50V</text>
<text x="109.9" y="136.7" transform="rotate(-90 109.9 136.7)">4.7uH</text>
<text x="121.3" y="140.2">51k</text>
<text x="121.3" y="138.2">R20</text>
<text x="130.2" y="138.2">C25</text>
<text x="130.2" y="140.2">22u</text>
<text x="136.6" y="138.2">C26</text>
<text x="136.6" y="140.2">22u</text>
<text x="141.7" y="138.2">C27</text>
<text x="141.7" y="140.2">100n</text>
<text x="47.9" y="145.5">GND</text>
<text x="53" y="145.5">GND</text>
<text x="58" y="145.5">GND</text>
<text x="64.2" y="144.5">C23</text>
<text x="64.2" y="146.5">33n</text>
<text x="121.3" y="148.3">R21</text>
<text x="126.6" y="149.3">GND</text>
<text x="133" y="149.3">GND</text>
<text x="138" y="149.3">GND</text>
<text x="60.6" y="155.7">GND</text>
<text x="121.3" y="150.3">2.2k</text>
<text x="121.3" y="160.5">10k</text>
<text x="121.3" y="158.5">R22</text>
<text x="117.7" y="169.6">GND</text>
</g>
<g font-size="1.1" fill="#006464">
<text x="256" y="40.5">PWR_FLAG</text>
<text x="256" y="126.9">PWR_FLAG</text>
</g>
</svg>
